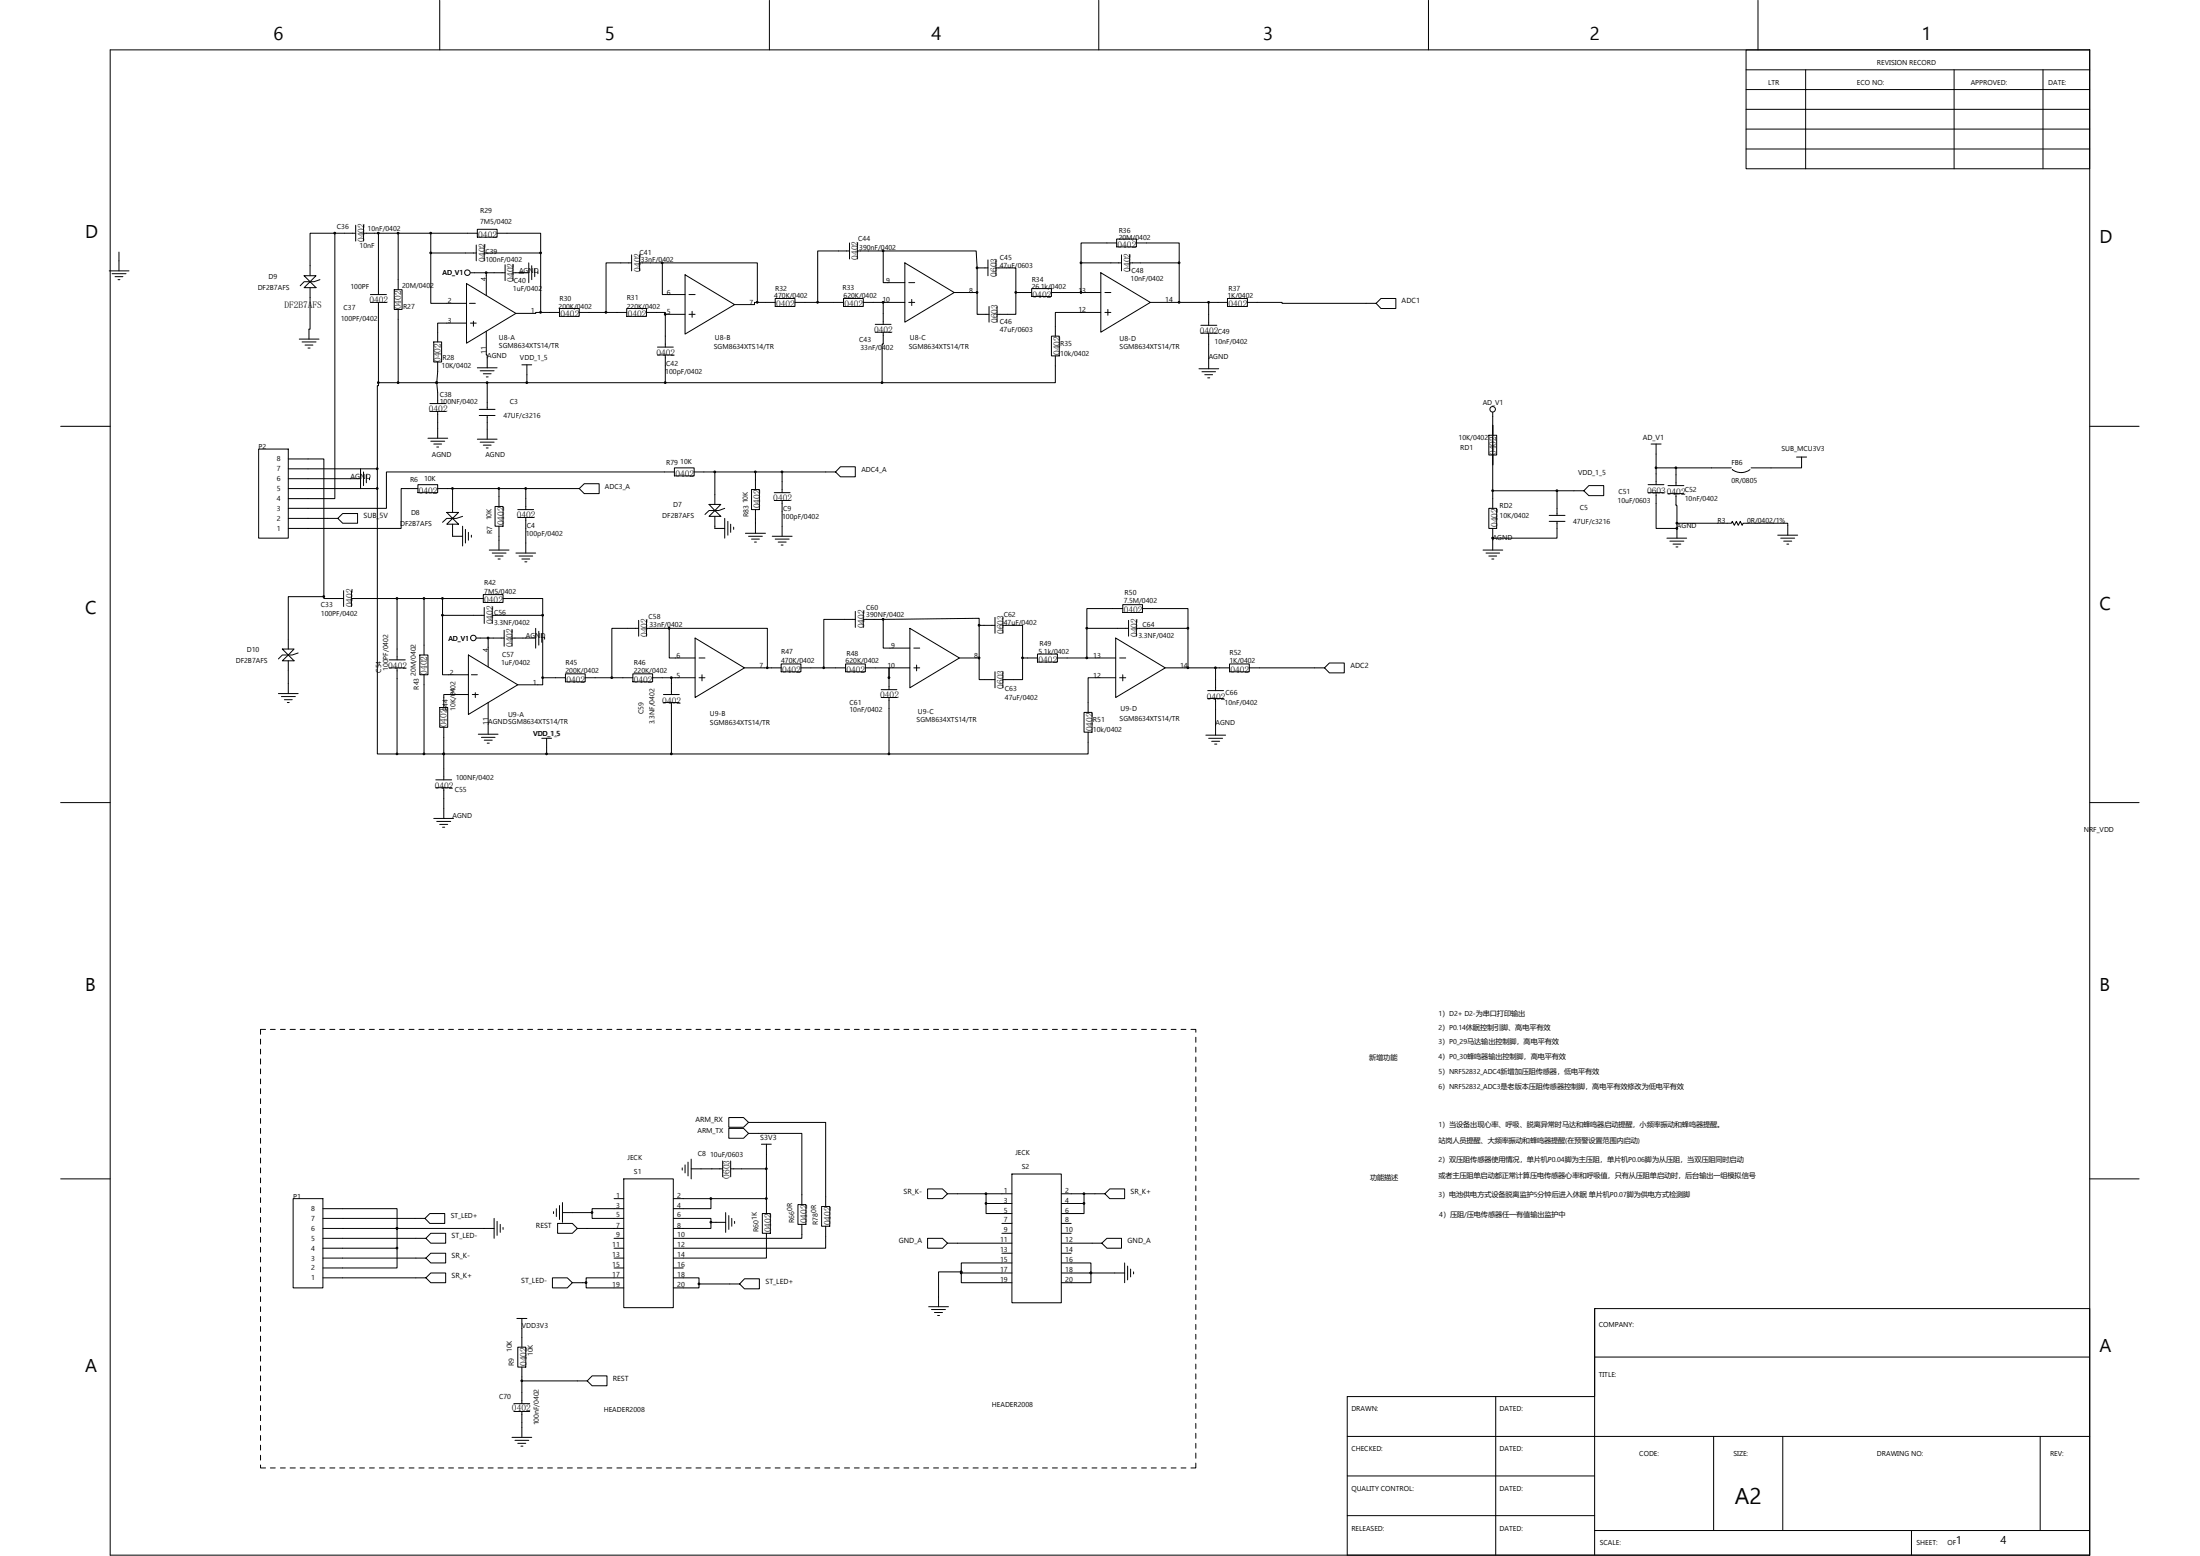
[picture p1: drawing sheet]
<svg xmlns="http://www.w3.org/2000/svg" width="297mm" height="210mm" viewBox="0 0 297 210" stroke-linecap="round" stroke-linejoin="round" font-family="sans-serif">
<g fill="none" stroke="#000" stroke-width=".14">
<path d="M14.9 6.7h267.2v203.2h-267.2zM59.4 0v6.7M103.9 0v6.7M148.4 0v6.7M192.9 0v6.7M235.8 14.8h46.3M235.8 9.4h46.3M235.8 12.1h46.3M235.8 17.4h46.3M235.8 6.7h46.3v16.1h-46.3zM237.4 0v6.7M243.8 9.4v13.4"/>
<path d="M263.8 9.4v13.4M275.8 9.4v13.4M14.8 36.6h2.6M15.1 36.9h1.9M15.5 37.3h1.1M15.9 37.7h.3M16.1 34v2.6M41.1 38.8l.8-.8 .8 .8zM41.1 37.2h1.6l-.8 .8zM41.9 38.8v5.6h-.2v1.4M41.9 37.2v-5.7h3.3v35.8h-6.3M43.2 37.7l-.8 .3h-1.3l-.6 .6"/>
<path d="M48 30.4v2.1M48 31.5h-2.8M49.1 30.4v2.1M50 39.8h2.2M51.1 31.5v8.3M53.2 39.1h1.1v2.7h-1.1zM53.8 31.5h-4.7M58.2 31.5h6.2M58.2 31.5v2.6M58.2 31.5h-4.4v7.6M58.2 34.1v6.8h4.8M58.2 34.1h6.1"/>
<path d="M63 38.3l6.7 4-6.7 4zM63.5 36.8h4.7M64.3 33.1v2.1M64.4 30.9h2.7v1.1h-2.7zM65.4 33.1v2.1M65.7 36.8v3.1M67.1 31.5h5.9v2.6h-7.6M68.2 35.7v2.2M69.3 35.7v2.2M71.4 36.8h-2.1M71.4 35.5v2.6M71.8 35.9v1.8"/>
<path d="M72.2 36.3v1M72.6 36.7v.2M73 34.1v8.1h-.7v.1h-2.6M85.3 35.5h-3.5v6.7h-3.6M85.3 34.4v2.2M86.4 35.5h3M86.4 34.4v2.2M89.4 35.5h12.9v5.3h2.4M89.4 35.5v4.3h3.1M92.5 37.1l6.7 4-6.7 4zM93 39.8h.8M114.7 33.9h-4.3v6.9h-3.1"/>
<path d="M114.7 32.8v2.1M115.8 33.9h16l.1 2.3M115.8 32.8v2.1M119.2 33.9v4.2h3M122.2 35.5l6.6 4-6.6 4zM122.7 38.1h.8M128.8 39.5h3.1M131.9 36.2h.1M131.9 39.5v2.9h1.6M131.9 36.2v3.3M133.4 36.2h-1.5M133.4 35.1v2.1"/>
<path d="M134.5 36.2h2.7v3.3h2.1M134.5 35.1v2.1M137.2 39.5v2.9h-2.6M139.3 38.9h2.7v1.1h-2.7zM146 39.5h2.6M146 35.5v4h-4M146 39.5h.1M148.6 36.8l6.7 4-6.7 4zM149.2 39.5h.8M150.8 32.8h-4.8v2.7h5.4M150.8 32.3h2.6v1h-2.6zM151.4 34.4v2.2"/>
<path d="M152.5 34.4v2.2M153.4 32.8h5.8v2.7h-6.7M159.2 35.5v5.3h4M235.8 20.1h46.3M8.2 57.5h6.7M40.4 45.8h2.7M40.8 46.1h1.9M41.2 46.6h1M41.6 47h.3M50 40.8h2.2M51.1 51.6v.4h-.2v11.3h-12M51.1 40.8v10.8h2.7"/>
<path d="M53.8 41.8v9.8h5.2M57.8 59.1h2.6M58 55.5h2.2M58 54.5h2.2M58.2 59.5h1.8M58.6 46.1h1v2.8h-1zM58.6 59.9h1M59 51.6h6.8v3.6M59 51.6l.1 2.9M59.1 48.9l-.1 2.7M59.1 55.5v3.6M63 43.6h-3.9v2.5"/>
<path d="M63.4 40.9h.8M63.5 43.6h.8M63.9 43.3v.7M64.4 59.3h2.7M64.4 49.6h2.7M64.7 55.2h2.1M64.7 56.1h2.1M64.8 59.7h1.9M64.8 50h1.9M65.3 50.4h1M65.7 44.7v3.2h.1v1.7M65.7 50.9h.2"/>
<path d="M65.8 51.6h24M65.8 56.1v3.2M70.5 49.2h1.3M71.1 49.2v2.4M75.5 41.6h2.7v1.1h-2.7zM75.5 42.2h-2.5M84.6 41.6h2.7v1.1h-2.7zM84.6 42.2h-2.8M87.3 42.2h2.5v4.6M88.8 47.9h2.1M88.8 46.8h2.1M89.8 42.4h2.7"/>
<path d="M89.8 47.9v3.7M89.8 42.4h.1M93 42.4h.8M93.4 42v.8M102.3 40.8h-.4v.3h-2.7M104.7 40.3h2.6v1.1h-2.6zM113.9 40.3h2.7v1.1h-2.7zM113.9 40.8h-3.5M116.6 40.8h2.6M118.2 44.8h2.1M118.2 43.8h2.1M119.2 44.8v1.6h-.1v5.2h-29.3"/>
<path d="M122.2 40.8h-3v3M122.7 40.8h.8M123.1 40.4v.8M133.5 41.4v2.1M134.6 41.4v2.1M142 45.4h1v2.6h-1zM142.5 48v3.6h-23.4M148.6 42.2h-6.1v3.2M149.2 42.2h.8M149.6 41.8v.7M155.3 40.8h3.9M161.9 49.8h2.6"/>
<path d="M162.1 45h2.2M162.1 43.9h2.2M162.3 50.2h1.8M162.7 50.6h1M163.1 51h.2M163.2 45v4.8M163.2 40.8v3.1M165.7 40.3h2.7v1.1h-2.7zM165.7 40.8h-2.5M168.4 40.8h4.7v.1h12.7l.7 .7h2v-1.3h-2l-.7 .6M201 58.7h1.1v2.7h-1.1zM201.5 57.4v8.8h8.7"/>
<path d="M201.5 55.6v7.1M222.9 59.9h1.4M223.6 59.9v5.5M282.1 57.5h6.7M34.9 60.6h4v12h-4zM38.9 65.9h12v35.8h2.7M38.9 61.9h4.8v18.6M45.6 70l.7-.7h2v1.3h-2l-.7-.6h-6.7M46.4 79.7v2.2M47.5 79.7v2.2M48.7 63.3v2.6M48.7 64.6h-9.8"/>
<path d="M49.1 63.7v1.8M49.5 64.1v1.1M49.9 64.5v.2M50.9 63.3v2.6M56.4 65.9h-2.2v5.4h-15.3M56.4 65.4h2.7v1.1h-2.7zM59 60.3h.2M59.1 65.9h2v3.3M60.3 69.2h1.6l-.8 .8zM60.3 70.7l.8-.7 .8 .7zM61.1 70.7v1.7h1.4M62.5 71v2.7"/>
<path d="M62.5 69.7l-.9 .3h-1.3l-.5 .5M62.8 71.4v1.9M63.2 71.8v1.1M63.6 72.2v.3M65.3 60.1h1M65.7 60.5h.2M66.1 74.2h2.6M66.5 74.6h1.8M66.8 68.3h1.1v2.7h-1.1zM66.8 75h1.1M67.2 75.4h.3M67.4 65.9v2.4"/>
<path d="M67.4 71v3.2M69.7 74.6h2.6M69.9 69.8h2.1M69.9 68.8h2.1M70.1 75h1.8M70.5 75.4h1M70.9 75.8h.2M71 65.9v2.9M71 69.8v4.8M78.2 65.9l.7-.6h2v1.3h-2l-.7-.7h-17.1M91.1 63.1h2.6v1.1h-2.6zM91.1 63.7h-38.9v4.9h-13.3"/>
<path d="M93.7 63.7h2.8v4.4M95.7 69.7l.8-.8 .8 .8zM95.7 68.1h1.6l-.8 .8zM96.5 63.7h16.3l.7 .6h2v-1.3h-2l-.7 .7M96.5 69.7v1.6h1.4M97.9 70v2.6M97.9 68.6l-.9 .3h-1.3l-.5 .5M98.3 70.4v1.8M98.7 70.7v1.1M99.1 71.1v.3M100.6 72h2.8M101.1 72.4h1.8"/>
<path d="M101.5 72.7h1M101.5 66.1h1v2.7h-1zM101.9 73.2h.2M102 63.7v2.4M102 68.8v3.2M104.3 72.4h2.7M104.5 67.5h2.2M104.5 66.5h2.2M104.7 72.7h1.8M105.1 73.2h1M105.5 73.6h.2M105.6 63.7v2.8"/>
<path d="M105.6 67.5v4.9M200.2 74.2h2.7M200.6 74.6h1.9M201 68.6h1.1v2.7h-1.1zM201 75h1.1M201.4 75.4h.3M201.5 71.3v1.3M201.5 66.2v2.4M201.5 72.6h.1M209.2 69.6h2.1M209.2 70.4h2.1M210.2 70.4v2.2h-8.7v1.6"/>
<path d="M210.2 66.2v3.4M213.8 66.2l.7-.7h2v1.4h-2l-.7-.7h-3.6M222.5 66.5h2.2M222.5 65.4h2.2M223.6 66.5v4.8h2.8M225.1 72.6h2.6M225.2 66.6h2.1M225.2 65.5h2.1M225.5 73h1.8M225.9 73.4h1M226.3 66.6v1.6h.1v2.4M226.3 63.1v2.4"/>
<path d="M226.3 73.8h.2M226.4 71.3v-.7h7.4l.1-.2 .3 .5 .2-.5 .3 .5 .3-.5 .2 .5 .1-.3h6.1v1.6M226.4 71.3h.1M226.4 71.3v1.3M233.8 63.1h-10.2M236.3 63.4a1.98 1.98 0 0 1-2.4 0M240 72.2h2.7M240.4 72.6h1.9M240.8 73h1.1M241.3 73.4h.2M242.6 61.7h1.3M243.2 61.7v1.4h-6.8"/>
<path d="M37.6 93.6h2.7M38 94h1.9M38.1 87.6h1.6l-.8 .8zM38.1 89.2l.8-.8 .8 .8zM38.4 94.4h1.1M38.8 94.8h.2M38.9 89.2v4.4M40.3 88.1l-.8 .3h-1.4l-.5 .5M46.4 80.8h-2.7v-.3h-4.8v7.1M47.5 80.8h6.1M52.6 90.1h2.1M52.6 89h2.1"/>
<path d="M53.6 90.1v11.6M56.7 88.4h1.1v2.7h-1.1zM57.3 80.8h-3.7v8.2M57.3 80.8v7.6M57.3 91.1v10.6M57.3 80.8h2.5v2.2M59.4 95.5h1v2.6h-1zM59.8 83v8.1h3.4M59.8 80.8h5.5M59.8 83h5.6M59.9 98.1v3.6h30.8M63.2 88.4l6.7 4-6.7 4z"/>
<path d="M63.2 93.7h-3.3v1.8M63.6 91.1h.8M63.8 93.7h.8M64.2 93.5v.6M64.3 86.1h1.6M64.6 99.1h2.6M65 99.5h1.8M65.3 80.2h2.6v1.1h-2.6zM65.4 82v2.1M65.4 99.9h1.1M65.9 94.8v4.3M66.5 82v2.1"/>
<path d="M67.9 80.8h5.4v2.2h-6.8M68.1 85v2.2M68.1 86.1h-2.2v3.9M69.1 85v2.2M72.3 84.8v2.7M72.3 86.1h-3.2M72.7 85.2v1.9M73.1 99.6h1.4M73.1 85.6v1.1M73.3 83v9.4h-3.4M73.3 91.5h3M73.5 86v.3"/>
<path d="M73.8 99.6v2.1M76.3 90.9h2.7v1.1h-2.7zM82.6 91.5h2.8M85.4 90.9h2.7v1.1h-2.7zM86.2 83.7v2.2M86.2 84.8h-3.6v6.7h-3.6M87.3 84.8h3.1v4h3.4M87.3 83.7v2.2M88.1 91.5h2.6M89.6 94.8h2.1M89.6 93.7h2.1M90.4 84.8h13.2v5.3h1.9"/>
<path d="M90.7 94.8v6.9M93.8 86.1l6.7 4-6.7 4zM93.8 91.5h-3.1v2.2M94.4 91.5h.8M94.4 88.8h.8M94.8 91.1v.8M100.5 90.1h3.1M105.5 89.6h2.6v1.1h-2.6zM114.2 89.6h2.6v1.1h-2.6zM114.2 90.1h-3M115.5 82.5v2.2M115.5 83.6h-4.3v6.5h-3.1"/>
<path d="M116.6 82.5v2.2M116.6 83.6h2.6v3.9h3.6M116.8 90.1h3.2v3M119 93.1h2.1M119 94.1h2.1M119.2 83.6l13-.2v5.4M120 94.1v7.6h-29.3M122.8 84.8l6.7 4-6.7 4zM122.8 90.1h-2.8v1.4M123.4 90.1h.8M123.4 87.5h.8M123.8 89.7v.8"/>
<path d="M129.5 88.8h2.7M132.2 88.8v2.9h2.1M132.2 88.8h.1M132.2 84.4h2.1M134.3 83.3v2.1M134.3 90.7v2.1M135.4 84.4h2.7v4.4h2M135.4 83.3v2.1M135.4 90.7v2.1M138.1 88.8v2.9h-2.7M140.1 88.3h2.7v1h-2.7zM146.4 96.1h1v2.7h-1z"/>
<path d="M146.7 84.8v4h-3.9M146.9 98.8v2.9h-26.9M150.6 86.1l6.7 4-6.7 4zM150.6 91.5h-3.7v4.6M150.6 88.8h-3.9M151.2 91.5h.8M151.2 88.8h.8M151.6 81.6h2.7v1.1h-2.7zM151.6 91.1v.8M151.6 82.1h-4.9v2.7h5.7M152.4 83.7v2.2M153.4 83.7v2.2"/>
<path d="M154.3 82.1h6.1v2.7h-7M160.4 84.8v5.3h-3.1M160.4 90.1h3.7v3.1M162.8 99.2h2.7M163.1 94.3h2.1M163.1 93.2h2.1M163.2 99.6h1.9M164.1 94.3v4.9M166 89.6h2.7v1.1h-2.7zM166 90.1h-1.9M178.8 90.1l.7-.6h2v1.3h-2l-.7-.7h-10.1M8.2 108.3h6.7"/>
<path d="M53.6 101.7h3.7M57.3 101.7h2.6v3.5M58.6 110.4h2.6M58.8 106.3h2.2M58.8 105.2h2.2M59 110.8h1.9M59.4 111.3h1M59.8 111.6h.2M59.9 106.3v4.1M65.8 100.3h.3M163.6 100h1.1M164 100.4h.3"/>
<path d="M282.1 108.3h6.7M35.9 138.9h-.7v.7M36.5 138.9h.7M37.9 138.9h.6M39.2 138.9h.7M40.5 138.9h.7M41.9 138.9h.6M43.2 138.9h.7M44.5 138.9h.7M45.9 138.9h.6M47.2 138.9h.7M48.6 138.9h.6"/>
<path d="M49.9 138.9h.6M51.2 138.9h.7M52.6 138.9h.6M53.9 138.9h.6M55.2 138.9h.7M56.6 138.9h.7M57.9 138.9h.7M59.2 138.9h.7M60.6 138.9h.6M61.9 138.9h.7M63.2 138.9h.7M64.6 138.9h.7"/>
<path d="M65.9 138.9h.7M67.2 138.9h.7M68.6 138.9h.7M69.9 138.9h.7M71.3 138.9h.6M72.6 138.9h.7M73.9 138.9h.7M75.3 138.9h.6M76.6 138.9h.7M78 138.9h.6M79.3 138.9h.6M80.6 138.9h.7"/>
<path d="M82 138.9h.6M83.3 138.9h.7M84.6 138.9h.7M86 138.9h.6M87.3 138.9h.7M88.6 138.9h.7M90 138.9h.7M91.3 138.9h.7M92.6 138.9h.7M94 138.9h.7M95.3 138.9h.7M96.7 138.9h.6"/>
<path d="M98 138.9h.7M99.3 138.9h.7M100.6 138.9h.7M102 138.9h.7M103.4 138.9h.6M104.7 138.9h.6M106 138.9h.7M107.3 138.9h.7M108.7 138.9h.6M110 138.9h.7M111.4 138.9h.6M112.7 138.9h.6"/>
<path d="M114 138.9h.7M115.4 138.9h.6M116.7 138.9h.7M118 138.9h.7M119.4 138.9h.6M120.7 138.9h.7M122 138.9h.7M123.4 138.9h.7M124.7 138.9h.7M126 138.9h.7M127.4 138.9h.7M128.7 138.9h.7"/>
<path d="M130.1 138.9h.6M131.4 138.9h.7M132.7 138.9h.7M134.1 138.9h.6M135.4 138.9h.7M136.8 138.9h.6M138.1 138.9h.6M139.4 138.9h.7M140.8 138.9h.6M142.1 138.9h.7M143.4 138.9h.7M144.8 138.9h.6"/>
<path d="M146.1 138.9h.6M147.4 138.9h.7M148.8 138.9h.7M150.1 138.9h.7M151.4 138.9h.7M152.8 138.9h.6M154.1 138.9h.7M155.4 138.9h.7M156.8 138.9h.7M158.1 138.9h.7M159.5 138.9h.6M160.8 138.9h.7v.4"/>
<path d="M161.5 140v.7M8.2 159.1h6.7M35.2 140.2v.7M35.2 141.6v.6M35.2 142.9v.7M35.2 144.3v.6M35.2 145.6v.7M35.2 146.9v.7M35.2 148.3v.6M35.2 149.6v.7M35.2 150.9v.7M35.2 152.3v.7"/>
<path d="M35.2 153.6v.7M35.2 154.9v.7M35.2 156.3v.7M35.2 157.6v.7M35.2 159v.6M84.2 159.1h6.7v17.4h-6.7zM92.1 157.6v.3M92.5 157.2v1.1M92.9 156.8v1.9M93.3 157.7h4.3M93.3 156.4v2.7M97.6 156.7v2.1"/>
<path d="M98.7 156.7v2.1M101.1 153l-.7-.7h-2v1.3h2l.7-.6h7.2v9.6M101.1 151.5l-.7-.7h-2v1.3h2l.7-.6h10.4v11.3M102.8 154.4h1.3M103.5 157.7v6.1M103.5 154.4v3.3h-4.8M136.6 158.4h6.7v17.4h-6.7zM161.5 141.3v.7M161.5 142.6v.7M161.5 144v.7M161.5 145.3v.7M161.5 146.7v.6"/>
<path d="M161.5 148v.7M161.5 149.3v.7M161.5 150.7v.6M161.5 152v.7M161.5 153.4v.6M161.5 154.7v.7M161.5 156v.7M161.5 157.4v.6M161.5 158.7v.6M282.1 159.1h6.7M35.2 160.3v.7M35.2 161.6v.7"/>
<path d="M35.2 163v.6M35.2 164.3v.7M35.2 165.7v.6M35.2 167v.6M35.2 168.3v.7M35.2 169.7v.6M35.2 171v.6M35.2 172.3v.7M35.2 173.7v.6M35.2 175v.6M35.2 176.3v.7M35.2 177.7v.7"/>
<path d="M35.2 179v.7M39.6 161.8h4v12h-4zM43.6 172.4h13.9l.7 .7h2v-1.3h-2l-.7 .6M43.6 169.8h13.9l.7 .6h2v-1.3h-2l-.7 .7M43.6 167.1h13.9l.7-.7h2v1.4h-2l-.7-.7M43.6 164.4h13.8l.6 .7h2v-1.3h-2l-.6 .6M43.6 163.1h10v2.7h-10M53.6 168.4v2.7h-10M66.7 164.4v2.7M66.7 165.8h-13.1v2.6h-10M67.1 164.8v1.9M67.5 165.2v1.1"/>
<path d="M67.9 165.7v.2M69.8 177.9h1.3M70.5 177.9v3.9M74.7 163.5v.3M75.1 163.1v1.1M75.5 162.7v1.9M75.9 163.6h4M75.9 162.3v2.7M77.3 173.1l-.7-.7h-2v1.4h2l.7-.7h1.8M78 165.8l-.7-.7h-2v1.3h2l.7-.6h6.2M82.9 161.8h1.3M82.9 167.1h1.3"/>
<path d="M82.9 168.4h1.3M82.9 169.8h1.3M82.9 171.1h1.3M84.2 163.1h-4.3v1.3h4.3M84.2 172.4h-5.1v1.4h5.1M90.9 164.4h5.1v1.4h-5.1M90.9 172.4h3.5v1.4h-3.5M90.9 161.8h12.6M90.9 171.1h1.3M96 161.8v1.3h-5.1M98 165h-2M98 163.6v2.7"/>
<path d="M98.4 164v1.9M98.8 164.4v1.1M99.2 164.8v.3M99.9 173.3l.6-.7h2v1.3h-2l-.6-.6h-5.5M102.9 163.8h1.1v2.6h-1.1zM103.5 166.4v3.4h-12.6M107.7 162.6h1.1v2.6h-1.1zM108.3 165.2v1.9h-17.4M110.9 162.8h1.1v2.7h-1.1zM111.5 165.5v2.9h-20.6M125.4 176.3h2.7M125.8 176.7h1.9"/>
<path d="M126.2 177.1h1.1M126.6 177.5h.2M127.9 167.8l-.6-.7h-2.1v1.3h2.1l.6-.6h8.7M127.9 161.1l-.6-.7h-2.1v1.4h2.1l.6-.7h8.7M129.8 171.6h-3.1v4.7M129.8 171.6v.2M133.1 161.1v1.3M135.3 165.1h1.3M135.3 166.4h1.3M135.3 169.1h1.3M136.6 170.4h-6.8v1.2M136.6 171.8h-6.8v1.3h6.8"/>
<path d="M136.6 162.4h-3.5v1.4h3.5M143.3 162.4h3.1v1.4h-3.1M143.3 170.4h4v1.4h4.5M143.3 171.8h4v1.3h-4M143.3 165.1h1.3M143.3 166.4h1.3M143.3 169.1h1.3M146.4 161.1v1.3M148.8 167.8l.7-.7h1.9v1.3h-1.9l-.7-.6h-5.5M149.2 161.1l.6-.7h2v1.4h-2l-.6-.7h-5.9M151.8 170.4v2.7M152.2 170.9v1.8"/>
<path d="M152.7 171.3v1M153.1 171.6v.3M161.5 160v.7M161.5 161.4v.6M161.5 162.7v.7M161.5 164v.7M161.5 165.4v.7M161.5 166.7v.7M161.5 168v.7M161.5 169.4v.6M161.5 170.7v.7M161.5 172v.7"/>
<path d="M161.5 173.4v.7M161.5 174.7v.7M161.5 176.1v.6M161.5 177.4v.7M161.5 178.7v.7M215.3 176.6v33.3M282.1 176.6h-66.8v11.9h-33.4v21.4M35.2 197.7v.4h.7M35.2 180.3v.7M35.2 181.7v.6M35.2 183v.7M35.2 184.3v.7"/>
<path d="M35.2 185.7v.7M35.2 187v.7M35.2 188.3v.7M35.2 189.7v.7M35.2 191v.7M35.2 192.4v.6M35.2 193.7v.7M35.2 195v.7M35.2 196.4v.6M36.5 198.1h.7M37.9 198.1h.6M39.2 198.1h.7"/>
<path d="M40.5 198.1h.7M41.9 198.1h.6M43.2 198.1h.7M44.5 198.1h.7M45.9 198.1h.6M47.2 198.1h.7M48.6 198.1h.6M49.9 198.1h.6M51.2 198.1h.7M52.6 198.1h.6M53.9 198.1h.6M55.2 198.1h.7"/>
<path d="M56.6 198.1h.7M57.9 198.1h.7M59.2 198.1h.7M60.6 198.1h.6M61.9 198.1h.7M63.2 198.1h.7M64.6 198.1h.7M65.9 198.1h.7M67.2 198.1h.7M68.6 198.1h.7M69.1 194h2.7M69.4 190.5h2.1"/>
<path d="M69.4 189.4h2.1M69.5 194.4h1.9M69.9 194.8h1.1M69.9 198.1h.7M69.9 181.8h1.1v2.7h-1.1zM70.3 195.2h.3M70.5 186.4h8.8l.6 .6h2.1v-1.3h-2.1l-.6 .7M70.5 184.5v4.9M70.5 190.5v3.5M71.3 198.1h.6M72.6 198.1h.7M73.9 198.1h.7"/>
<path d="M75.3 198.1h.6M76.6 198.1h.7M78 198.1h.6M79.3 198.1h.6M80.6 198.1h.7M82 198.1h.6M83.3 198.1h.7M84.6 198.1h.7M86 198.1h.6M87.3 198.1h.7M88.6 198.1h.7M90 198.1h.7"/>
<path d="M91.3 198.1h.7M92.6 198.1h.7M94 198.1h.7M95.3 198.1h.7M96.7 198.1h.6M98 198.1h.7M99.3 198.1h.7M100.6 198.1h.7M102 198.1h.7M103.4 198.1h.6M104.7 198.1h.6M106 198.1h.7"/>
<path d="M107.3 198.1h.7M108.7 198.1h.6M110 198.1h.7M111.4 198.1h.6M112.7 198.1h.6M114 198.1h.7M115.4 198.1h.6M116.7 198.1h.7M118 198.1h.7M119.4 198.1h.6M120.7 198.1h.7M122 198.1h.7"/>
<path d="M123.4 198.1h.7M124.7 198.1h.7M126 198.1h.7M127.4 198.1h.7M128.7 198.1h.7M130.1 198.1h.6M131.4 198.1h.7M132.7 198.1h.7M134.1 198.1h.6M135.4 198.1h.7M136.8 198.1h.6M138.1 198.1h.6"/>
<path d="M139.4 198.1h.7M140.8 198.1h.6M142.1 198.1h.7M143.4 198.1h.7M144.8 198.1h.6M146.1 198.1h.6M147.4 198.1h.7M148.8 198.1h.7M150.1 198.1h.7M151.4 198.1h.7M152.8 198.1h.6M154.1 198.1h.7"/>
<path d="M155.4 198.1h.7M156.8 198.1h.7M158.1 198.1h.7M159.5 198.1h.6M161.5 180.1v.6M161.5 181.4v.7M161.5 182.7v.7M161.5 184.1v.6M161.5 185.4v.7M161.5 186.8v.6M161.5 188.1v.7M161.5 189.4v.7"/>
<path d="M161.5 190.8v.6M161.5 192.1v.7M161.5 193.4v.7M161.5 194.8v.6M161.5 196.1v.7M161.5 197.4v.7h-.7M181.9 193.8h100.2M181.9 199.2h33.4M201.9 188.5v21.4M215.3 183.1h66.8M231.4 193.8v12.7M240.7 193.8v12.7"/>
<path d="M275.5 193.8v12.7M181.9 204.5h33.4M215.3 206.5h66.8M258.1 206.5v3.4"/>
<circle cx="63.1" cy="36.8" r=".38"/>
<circle cx="201.5" cy="55.2" r=".38"/>
<circle cx="63.9" cy="86.1" r=".38"/>
</g>
<g fill="#000" stroke="#000" stroke-width=".14">
<path d="M45.1 31.4h.2v.1h-.2z" fill-rule="evenodd"/>
<path d="M51 31.4h.2v.1h-.2z" fill-rule="evenodd"/>
<path d="M53.7 31.4h.1v.1h-.1z" fill-rule="evenodd"/>
<path d="M58.1 34h.1v.2h-.1z" fill-rule="evenodd"/>
<path d="M58.1 31.4h.1v.1h-.1z" fill-rule="evenodd"/>
<path d="M65.6 36.7h.1v.2h-.1z" fill-rule="evenodd"/>
<path d="M72.9 34h.2v.2h-.2z" fill-rule="evenodd"/>
<path d="M89.3 35.4h.2v.1h-.2z" fill-rule="evenodd"/>
<path d="M119.2 33.8h.1v.1h-.1z" fill-rule="evenodd"/>
<path d="M131.8 39.4h.2v.1h-.2z" fill-rule="evenodd"/>
<path d="M131.8 36.1h.2v.1h-.2z" fill-rule="evenodd"/>
<path d="M137.1 39.4h.1v.1h-.1z" fill-rule="evenodd"/>
<path d="M145.9 35.4h.1v.1h-.1z" fill-rule="evenodd"/>
<path d="M145.9 39.4h.1v.1h-.1z" fill-rule="evenodd"/>
<path d="M159.1 35.4h.2v.1h-.2z" fill-rule="evenodd"/>
<path d="M51 51.5h.2v.2h-.2z" fill-rule="evenodd"/>
<path d="M53.7 51.5h.1v.2h-.1z" fill-rule="evenodd"/>
<path d="M58.9 51.5h.1v.2h-.1z" fill-rule="evenodd"/>
<path d="M58.9 51.5h.1v.2h-.1z" fill-rule="evenodd"/>
<path d="M65.7 51.5h.1v.2h-.1z" fill-rule="evenodd"/>
<path d="M71 51.5h.2v.2h-.2z" fill-rule="evenodd"/>
<path d="M72.9 42.1h.2v.1h-.2z" fill-rule="evenodd"/>
<path d="M81.7 42.1h.2v.1h-.2z" fill-rule="evenodd"/>
<path d="M89.7 51.5h.2v.2h-.2z" fill-rule="evenodd"/>
<path d="M89.7 42.3h.2v.2h-.2z" fill-rule="evenodd"/>
<path d="M102.2 40.7h.1v.2h-.1z" fill-rule="evenodd"/>
<path d="M110.3 40.7h.2v.2h-.2z" fill-rule="evenodd"/>
<path d="M119 51.5h.2v.2h-.2z" fill-rule="evenodd"/>
<path d="M119.2 40.7h.1v.2h-.1z" fill-rule="evenodd"/>
<path d="M159.1 40.7h.2v.2h-.2z" fill-rule="evenodd"/>
<path d="M163.1 40.7h.2v.2h-.2z" fill-rule="evenodd"/>
<path d="M50.8 63.2h.2v.1h-.2z" fill-rule="evenodd"/>
<path d="M50.8 65.8h.2v.2h-.2z" fill-rule="evenodd"/>
<path d="M61 65.8h.2v.2h-.2z" fill-rule="evenodd"/>
<path d="M67.3 65.8h.1v.2h-.1z" fill-rule="evenodd"/>
<path d="M70.9 65.8h.2v.2h-.2z" fill-rule="evenodd"/>
<path d="M96.4 63.6h.2v.2h-.2z" fill-rule="evenodd"/>
<path d="M101.9 63.6h.2v.2h-.2z" fill-rule="evenodd"/>
<path d="M105.5 63.6h.2v.2h-.2z" fill-rule="evenodd"/>
<path d="M201.4 66.1h.2v.2h-.2z" fill-rule="evenodd"/>
<path d="M201.4 72.5h.2v.2h-.2z" fill-rule="evenodd"/>
<path d="M210.1 66.1h.2v.2h-.2z" fill-rule="evenodd"/>
<path d="M223.5 63h.2v.2h-.2z" fill-rule="evenodd"/>
<path d="M226.2 63h.2v.2h-.2z" fill-rule="evenodd"/>
<path d="M226.3 71.2h.2v.2h-.2z" fill-rule="evenodd"/>
<path d="M226.3 70.5h.2v.2h-.2z" fill-rule="evenodd"/>
<path d="M43.6 80.4h.2v.2h-.2z" fill-rule="evenodd"/>
<path d="M53.5 80.7h.2v.1h-.2z" fill-rule="evenodd"/>
<path d="M57.2 80.7h.1v.1h-.1z" fill-rule="evenodd"/>
<path d="M59.7 82.9h.1v.2h-.1z" fill-rule="evenodd"/>
<path d="M59.7 80.7h.1v.1h-.1z" fill-rule="evenodd"/>
<path d="M65.8 86h.2v.2h-.2z" fill-rule="evenodd"/>
<path d="M73.2 82.9h.1v.2h-.1z" fill-rule="evenodd"/>
<path d="M73.2 91.4h.1v.1h-.1z" fill-rule="evenodd"/>
<path d="M82.5 91.4h.2v.1h-.2z" fill-rule="evenodd"/>
<path d="M90.3 84.7h.1v.2h-.1z" fill-rule="evenodd"/>
<path d="M90.6 91.4h.1v.1h-.1z" fill-rule="evenodd"/>
<path d="M103.5 90h.2v.2h-.2z" fill-rule="evenodd"/>
<path d="M111.1 90h.2v.2h-.2z" fill-rule="evenodd"/>
<path d="M119.2 83.5h.1v.2h-.1z" fill-rule="evenodd"/>
<path d="M119.9 91.4h.2v.1h-.2z" fill-rule="evenodd"/>
<path d="M132.1 84.3h.2v.2h-.2z" fill-rule="evenodd"/>
<path d="M132.1 88.7h.2v.2h-.2z" fill-rule="evenodd"/>
<path d="M138 88.7h.1v.2h-.1z" fill-rule="evenodd"/>
<path d="M146.6 84.7h.2v.2h-.2z" fill-rule="evenodd"/>
<path d="M146.6 88.7h.2v.2h-.2z" fill-rule="evenodd"/>
<path d="M160.3 84.7h.2v.2h-.2z" fill-rule="evenodd"/>
<path d="M160.3 90h.2v.2h-.2z" fill-rule="evenodd"/>
<path d="M164 90h.2v.2h-.2z" fill-rule="evenodd"/>
<path d="M53.5 101.7h.2v.1h-.2z" fill-rule="evenodd"/>
<path d="M57.2 101.7h.1v.1h-.1z" fill-rule="evenodd"/>
<path d="M59.8 101.7h.2v.1h-.2z" fill-rule="evenodd"/>
<path d="M59.8 101.7h.2v.1h-.2z" fill-rule="evenodd"/>
<path d="M73.7 101.7h.2v.1h-.2z" fill-rule="evenodd"/>
<path d="M90.6 101.7h.1v.1h-.1z" fill-rule="evenodd"/>
<path d="M119.9 101.7h.2v.1h-.2z" fill-rule="evenodd"/>
<path d="M103.4 157.6h.1v.2h-.1z" fill-rule="evenodd"/>
<path d="M53.5 168.3h.2v.2h-.2z" fill-rule="evenodd"/>
<path d="M53.5 165.7h.2v.1h-.2z" fill-rule="evenodd"/>
<path d="M53.5 165.7h.2v.1h-.2z" fill-rule="evenodd"/>
<path d="M79 173h.2v.2h-.2z" fill-rule="evenodd"/>
<path d="M79.8 163.5h.2v.2h-.2z" fill-rule="evenodd"/>
<path d="M94.3 173.2h.1v.1h-.1z" fill-rule="evenodd"/>
<path d="M95.9 164.9h.2v.1h-.2z" fill-rule="evenodd"/>
<path d="M95.9 161.7h.2v.1h-.2z" fill-rule="evenodd"/>
<path d="M103.4 161.7h.1v.1h-.1z" fill-rule="evenodd"/>
<path d="M129.7 171.7h.2v.2h-.2z" fill-rule="evenodd"/>
<path d="M129.7 171.5h.2v.2h-.2z" fill-rule="evenodd"/>
<path d="M133 162.3h.2v.2h-.2z" fill-rule="evenodd"/>
<path d="M133 161h.2v.2h-.2z" fill-rule="evenodd"/>
<path d="M146.3 162.3h.1v.2h-.1z" fill-rule="evenodd"/>
<path d="M146.3 161h.1v.2h-.1z" fill-rule="evenodd"/>
<path d="M147.2 171.7h.2v.2h-.2z" fill-rule="evenodd"/>
<path d="M147.2 171.7h.2v.2h-.2z" fill-rule="evenodd"/>
<path d="M70.4 186.3h.1v.1h-.1z" fill-rule="evenodd"/>
</g>
<text font-size="3.1" x="234.2" y="203">A2</text>
<g font-size="2.5">
<text x="36.9" y="5.4">6</text>
<text x="81.7" y="5.4">5</text>
<text x="125.8" y="5.4">4</text>
<text x="170.6" y="5.4">3</text>
<text x="214.6" y="5.4">2</text>
<text x="259.4" y="5.4">1</text>
<text x="11.5" y="32.1">D</text>
<text x="283.5" y="32.8">D</text>
<text x="11.5" y="82.9">C</text>
<text x="283.5" y="82.3">C</text>
<text x="11.5" y="133.7">B</text>
<text x="283.5" y="133.7">B</text>
<text x="11.5" y="185.1">A</text>
<text x="283.5" y="182.5">A</text>
</g>
<g font-size="1.5">
<text x="264.1" y="208.4">1</text>
<text x="270.1" y="208.4">4</text>
</g>
<g font-size="1.3">
<text x="49.2" y="32.7" transform="rotate(-90 49.2 32.7)">0402</text>
<text x="64.6" y="32.1">0402</text>
<text x="65.5" y="35.3" transform="rotate(-90 65.5 35.3)">0402</text>
<text x="115.9" y="35.1" transform="rotate(-90 115.9 35.1)">0402</text>
<text x="150.9" y="33.5">0402</text>
<text x="38.4" y="41.5">DF2B7AFS</text>
<text x="49.9" y="40.9">0402</text>
<text x="54.2" y="41.8" transform="rotate(-90 54.2 41.8)">0402</text>
<text x="69.4" y="38" transform="rotate(-90 69.4 38)">0402</text>
<text x="86.5" y="36.7" transform="rotate(-90 86.5 36.7)">0402</text>
<text x="104.8" y="41.5">0402</text>
<text x="114" y="41.5">0402</text>
<text x="134.6" y="37.3" transform="rotate(-90 134.6 37.3)">0603</text>
<text x="139.4" y="40.2">0402</text>
<text x="152.7" y="36.7" transform="rotate(-90 152.7 36.7)">0402</text>
<text x="165.9" y="41.5">0402</text>
<text x="75.7" y="42.8">0402</text>
<text x="84.7" y="42.8">0402</text>
<text x="118" y="45">0402</text>
<text x="134.7" y="43.6" transform="rotate(-90 134.7 43.6)">0603</text>
<text x="143.1" y="47.9" transform="rotate(-90 143.1 47.9)">0402</text>
<text x="162" y="45.1">0402</text>
<text x="59.5" y="48.9" transform="rotate(-90 59.5 48.9)">0402</text>
<text x="88.6" y="48">0402</text>
<text x="57.9" y="55.6">0402</text>
<text x="91.2" y="64.3">0402</text>
<text x="202" y="61.4" transform="rotate(-90 202 61.4)">0402</text>
<text x="56.6" y="66.6">0402</text>
<text x="68.1" y="70.9" transform="rotate(-90 68.1 70.9)">0402</text>
<text x="69.8" y="70">0402</text>
<text x="102.7" y="68.6" transform="rotate(-90 102.7 68.6)">0402</text>
<text x="104.4" y="67.7">0402</text>
<text x="202.2" y="71.1" transform="rotate(-90 202.2 71.1)">0402</text>
<text x="222.4" y="66.6">06030402</text>
<text x="47.6" y="82" transform="rotate(-90 47.6 82)">0402</text>
<text x="65.4" y="81.4">0402</text>
<text x="151.7" y="82.8">0402</text>
<text x="66.6" y="84.3" transform="rotate(-90 66.6 84.3)">0402</text>
<text x="69.3" y="87.3" transform="rotate(-90 69.3 87.3)">0402</text>
<text x="87.4" y="86" transform="rotate(-90 87.4 86)">0402</text>
<text x="116.7" y="84.8" transform="rotate(-90 116.7 84.8)">0402</text>
<text x="135.5" y="85.6" transform="rotate(-90 135.5 85.6)">0603</text>
<text x="140.2" y="89.5">0402</text>
<text x="153.6" y="86" transform="rotate(-90 153.6 86)">0402</text>
<text x="52.4" y="90.3">0402</text>
<text x="57.7" y="91.1" transform="rotate(-90 57.7 91.1)">0402</text>
<text x="76.5" y="92.1">0402</text>
<text x="85.6" y="92.1">0402</text>
<text x="89.4" y="95">0402</text>
<text x="105.6" y="90.8">0402</text>
<text x="114.3" y="90.8">0402</text>
<text x="118.8" y="94.3">0402</text>
<text x="135.5" y="92.9" transform="rotate(-90 135.5 92.9)">0603</text>
<text x="162.9" y="94.4">0402</text>
<text x="166.1" y="90.8">0402</text>
<text x="60.3" y="98.1" transform="rotate(-90 60.3 98.1)">0402</text>
<text x="147.6" y="98.7" transform="rotate(-90 147.6 98.7)">0402</text>
<text x="58.7" y="106.4">0402</text>
<text x="98.5" y="159.1" transform="rotate(-90 98.5 159.1)">0603</text>
<text x="104.1" y="166.3" transform="rotate(-90 104.1 166.3)">0402</text>
<text x="109" y="165.1" transform="rotate(-90 109 165.1)">0402</text>
<text x="112.2" y="165.4" transform="rotate(-90 112.2 165.4)">0402</text>
<text x="71.1" y="184.3" transform="rotate(-90 71.1 184.3)">0402</text>
<text x="69.1" y="190.4">0402</text>
</g>
<g font-size="1">
<text x="238.7" y="11.4">LTR</text>
<text x="250.7" y="11.4">ECO NO:</text>
<text x="253.4" y="8.7">REVISION RECORD</text>
<text x="266.1" y="11.4">APPROVED:</text>
<text x="276.5" y="11.4">DATE:</text>
<text x="64.8" y="28.8">R29</text>
<text x="45.5" y="30.9">C36</text>
<text x="48.6" y="33.5">10nF</text>
<text x="49.6" y="31.2">10nF/0402</text>
<text x="64.8" y="30.2">7M5/0402</text>
<text x="65.5" y="34.3">C39</text>
<text x="65.5" y="35.3">100nF/0402</text>
<text x="86.4" y="34.4">C41</text>
<text x="86.5" y="35.3">33nF/0402</text>
<text x="115.9" y="32.5">C44</text>
<text x="116" y="33.7">390nF/0402</text>
<text x="135" y="35.1">C45</text>
<text x="151" y="31.5">R36</text>
<text x="151" y="32.4">20M/0402</text>
<text x="34.8" y="39.1">DF2B7AFS</text>
<text x="36.3" y="37.6">D9</text>
<text x="46.4" y="41.9">C37</text>
<text x="47.3" y="38.9">100PF</text>
<text x="54.3" y="38.8">20M/0402</text>
<text x="54.4" y="41.6">R27</text>
<text x="59.8" y="37.1">AD_V1</text>
<text x="60.5" y="40.9">2</text>
<text x="65.7" y="37.9" transform="rotate(-90 65.7 37.9)">4</text>
<text x="69.3" y="39.2">1uF/0402</text>
<text x="69.4" y="38.1">C40</text>
<text x="70.1" y="36.8">AGND</text>
<text x="75.4" y="41.8">200K/0402</text>
<text x="75.5" y="40.7">R30</text>
<text x="84.6" y="40.5">R31</text>
<text x="84.6" y="41.6">220K/0402</text>
<text x="90" y="39.8">6</text>
<text x="101.2" y="41.1">7</text>
<text x="104.5" y="40.3">470K/0402</text>
<text x="104.7" y="39.2">R32</text>
<text x="113.8" y="39.1">R33</text>
<text x="113.9" y="40.3">620K/0402</text>
<text x="119.1" y="40.8">10</text>
<text x="119.7" y="38.1">9</text>
<text x="130.8" y="39.5">8</text>
<text x="135" y="36.2">47uF/0603</text>
<text x="139.3" y="38">R34</text>
<text x="139.3" y="38.9">26.1k/0402</text>
<text x="145.6" y="39.5">13</text>
<text x="152.7" y="37.9">10nF/0402</text>
<text x="152.8" y="36.8">C48</text>
<text x="157.3" y="40.8">14</text>
<text x="165.7" y="40.3">1K/0402</text>
<text x="165.9" y="39.2">R37</text>
<text x="189.2" y="40.9">ADC1</text>
<text x="46" y="43.3">100PF/0402</text>
<text x="60.5" y="43.6">3</text>
<text x="65.7" y="47.7" transform="rotate(-90 65.7 47.7)">11</text>
<text x="67.4" y="45.9">U8-A</text>
<text x="67.4" y="47">SGM8634XTS14/TR</text>
<text x="71.7" y="42.3">1</text>
<text x="90" y="42.4">5</text>
<text x="96.4" y="47.1">SGM8634XTS14/TR</text>
<text x="96.5" y="45.9">U8-B</text>
<text x="116" y="46.1">C43</text>
<text x="116.2" y="47.2">33nF/0402</text>
<text x="122.7" y="47.1">SGM8634XTS14/TR</text>
<text x="122.8" y="45.9">U8-C</text>
<text x="135" y="43.8">C46</text>
<text x="135" y="44.8">47uF/0603</text>
<text x="143.1" y="46.7">R35</text>
<text x="145.6" y="42.2">12</text>
<text x="151.2" y="46">U8-D</text>
<text x="151.2" y="47.1">SGM8634XTS14/TR</text>
<text x="164" y="46.4">10nF/0402</text>
<text x="164.4" y="45.1">C49</text>
<text x="59.4" y="53.5">C38</text>
<text x="59.6" y="49.6">10K/0402</text>
<text x="59.8" y="48.6">R28</text>
<text x="65.8" y="48.3">AGND</text>
<text x="70.2" y="48.6">VDD_1_5</text>
<text x="89.8" y="50.4">100pF/0402</text>
<text x="90" y="49.4">C42</text>
<text x="143.1" y="48">10k/0402</text>
<text x="163.2" y="48.4">AGND</text>
<text x="59.4" y="54.5">100NF/0402</text>
<text x="68" y="56.5">47UF/c3216</text>
<text x="68.8" y="54.5">C3</text>
<text x="196.9" y="59.4">10K/0402</text>
<text x="200.2" y="54.6">AD_V1</text>
<text x="221.8" y="59.4">AD_V1</text>
<text x="34.9" y="60.6">P2</text>
<text x="37.4" y="64.9">6</text>
<text x="37.4" y="63.6">7</text>
<text x="37.4" y="62.3">8</text>
<text x="47.3" y="64.6">AGND</text>
<text x="55.4" y="65">R6</text>
<text x="57.3" y="64.9">10K</text>
<text x="58.3" y="61.7">AGND</text>
<text x="65.5" y="61.7">AGND</text>
<text x="81.7" y="65.9">ADC3_A</text>
<text x="90" y="62.7">R79</text>
<text x="91.8" y="62.6">10K</text>
<text x="116.3" y="63.7">ADC4_A</text>
<text x="197.2" y="60.7">RD1</text>
<text x="213.1" y="64.1">VDD_1_5</text>
<text x="233.8" y="62.7">FB6</text>
<text x="233.8" y="65.2">0R/0805</text>
<text x="240.5" y="60.9">SUB_MCU3V3</text>
<text x="37.4" y="71.6">1</text>
<text x="37.4" y="70.3">2</text>
<text x="37.4" y="68.9">3</text>
<text x="37.4" y="67.6">4</text>
<text x="37.4" y="66.3">5</text>
<text x="49.1" y="70">SUB_5V</text>
<text x="54" y="71">DF2B7AFS</text>
<text x="55.5" y="69.6">D8</text>
<text x="66.4" y="70.2" transform="rotate(-90 66.4 70.2)">10K</text>
<text x="71.1" y="71.3">C4</text>
<text x="89.4" y="70">DF2B7AFS</text>
<text x="90.9" y="68.5">D7</text>
<text x="101" y="67.9" transform="rotate(-90 101 67.9)">10K</text>
<text x="101.1" y="69.8" transform="rotate(-90 101.1 69.8)">R83</text>
<text x="105.6" y="70.1">100pF/0402</text>
<text x="105.7" y="69">C9</text>
<text x="202.5" y="68.6">RD2</text>
<text x="202.5" y="70">10K/0402</text>
<text x="212.4" y="70.7">47UF/c3216</text>
<text x="213.3" y="68.8">C5</text>
<text x="218.4" y="67.9">10uF/0603</text>
<text x="218.5" y="66.6">C51</text>
<text x="226.4" y="71.3">AGND</text>
<text x="227.5" y="66.4">C52</text>
<text x="227.5" y="67.7">10nF/0402</text>
<text x="231.9" y="70.6">R3</text>
<text x="235.9" y="70.6">0R/0402/1%</text>
<text x="66.5" y="72.1" transform="rotate(-90 66.5 72.1)">R7</text>
<text x="71" y="72.4">100pF/0402</text>
<text x="201.5" y="72.9">AGND</text>
<text x="43.3" y="82">C33</text>
<text x="43.3" y="83.2">100PF/0402</text>
<text x="65.4" y="78.9">R42</text>
<text x="65.4" y="80.1">7M5/0402</text>
<text x="66.7" y="83">C56</text>
<text x="87.6" y="83.6">C58</text>
<text x="117" y="82.3">C60</text>
<text x="117" y="83.3">390NF/0402</text>
<text x="135.5" y="83.3">C62</text>
<text x="151.7" y="81.4">7.5M/0402</text>
<text x="151.8" y="80.2">R50</text>
<text x="31.8" y="89.5">DF2B7AFS</text>
<text x="33.3" y="88">D10</text>
<text x="60.5" y="86.4">AD_V1</text>
<text x="65.9" y="88" transform="rotate(-90 65.9 88)">4</text>
<text x="66.7" y="84.4">3.3NF/0402</text>
<text x="67.7" y="89.7">1uF/0402</text>
<text x="67.8" y="88.6">C57</text>
<text x="71" y="86.1">AGND</text>
<text x="76.3" y="89.7">R45</text>
<text x="85.6" y="89.7">R46</text>
<text x="87.7" y="84.7">33nF/0402</text>
<text x="91.3" y="88.8">6</text>
<text x="105.5" y="88.3">R47</text>
<text x="105.5" y="89.5">470K/0402</text>
<text x="114.2" y="89.5">620K/0402</text>
<text x="114.3" y="88.5">R48</text>
<text x="120.3" y="87.5">9</text>
<text x="131.5" y="88.8">8</text>
<text x="135.5" y="84.4">47uF/0402</text>
<text x="140.2" y="88.3">5.1k/0402</text>
<text x="140.4" y="87.2">R49</text>
<text x="147.6" y="88.8">13</text>
<text x="153.7" y="86.1">3.3NF/0402</text>
<text x="154.3" y="84.7">C64</text>
<text x="166" y="88.4">R52</text>
<text x="166" y="89.5">1K/0402</text>
<text x="51.5" y="90.8" transform="rotate(-90 51.5 90.8)">C54</text>
<text x="52.4" y="90.5" transform="rotate(-90 52.4 90.5)">100PF/0402</text>
<text x="56.2" y="91.2" transform="rotate(-90 56.2 91.2)">20M/0402</text>
<text x="56.6" y="93.1" transform="rotate(-90 56.6 93.1)">R43</text>
<text x="60.7" y="91.1">2</text>
<text x="60.7" y="93.7">3</text>
<text x="61.5" y="95.9" transform="rotate(-90 61.5 95.9)">10K/0402</text>
<text x="71.9" y="92.4">1</text>
<text x="76.3" y="90.8">200K/0402</text>
<text x="85.6" y="90.8">220K/0402</text>
<text x="91.3" y="91.5">5</text>
<text x="102.5" y="90.1">7</text>
<text x="114.7" y="95.1">C61</text>
<text x="119.8" y="90.1">10</text>
<text x="135.7" y="93.2">C63</text>
<text x="135.7" y="94.4">47uF/0402</text>
<text x="147.6" y="91.5">12</text>
<text x="159.3" y="90.1">14</text>
<text x="165.4" y="95.1">10nF/0402</text>
<text x="165.5" y="93.7">C66</text>
<text x="182.3" y="90.1">ADC2</text>
<text x="60.4" y="96" transform="rotate(-90 60.4 96)">R44</text>
<text x="65.9" y="97.8" transform="rotate(-90 65.9 97.8)">11</text>
<text x="65.9" y="97.7">AGNDSGM8634XTS14/TR</text>
<text x="68.6" y="96.8">U9-A</text>
<text x="72" y="99.3">VDD_1_5</text>
<text x="72" y="99.3">VDD_1.5</text>
<text x="86.9" y="96.4" transform="rotate(-90 86.9 96.4)">C59</text>
<text x="88.4" y="97.7" transform="rotate(-90 88.4 97.7)">3.3NF/0402</text>
<text x="95.9" y="96.7">U9-B</text>
<text x="95.9" y="97.9">SGM8634XTS14/TR</text>
<text x="114.7" y="96.1">10nF/0402</text>
<text x="123.8" y="97.5">SGM8634XTS14/TR</text>
<text x="123.9" y="96.4">U9-C</text>
<text x="147.6" y="97.5">R51</text>
<text x="147.6" y="98.8">10k/0402</text>
<text x="151.2" y="97.3">SGM8634XTS14/TR</text>
<text x="151.3" y="96">U9-D</text>
<text x="164.1" y="97.9">AGND</text>
<text x="61.4" y="106.8">C55</text>
<text x="61.5" y="105.2">100NF/0402</text>
<text x="61.1" y="110.4">AGND</text>
<text x="281.3" y="112.3">NRF_VDD</text>
<text x="194.2" y="137.2">1）D2+ D2-为串口打印输出</text>
<text x="184.9" y="143.1">新增功能</text>
<text x="194.2" y="140.9">3）P0_29马达输出控制脚，高电平有效</text>
<text x="194.2" y="142.9">4）P0_30蜂鸣器输出控制脚，高电平有效</text>
<text x="194.2" y="139">2）P0.14休眠控制引脚、高电平有效</text>
<text x="194.2" y="146.9">6）NRF52832_ADC3是老版本压阻传感器控制脚，高电平有效修改为低电平有效</text>
<text x="194.2" y="144.9">5）NRF52832_ADC4新增加压阻传感器，低电平有效</text>
<text x="93.9" y="151.5">ARM_RX</text>
<text x="94.2" y="153">ARM_TX</text>
<text x="102.7" y="153.9">S3V3</text>
<text x="137.1" y="155.9">JECK</text>
<text x="194.2" y="152.1">1）当设备出现心率、呼吸、脱离异常时马达和蜂鸣器启动提醒，小频率振动和蜂鸣器提醒。</text>
<text x="194.2" y="154.3">站岗人员提醒、大频率振动和蜂鸣器提醒(在预警设置范围内启动)</text>
<text x="39.6" y="161.8">P1</text>
<text x="83.2" y="161.6">1</text>
<text x="84.7" y="156.6">JECK</text>
<text x="85.6" y="158.4">S1</text>
<text x="91.4" y="161.6">2</text>
<text x="94.2" y="156">C8</text>
<text x="95.9" y="156.2">10uF/0603</text>
<text x="122" y="161.1">SR_K-</text>
<text x="135.5" y="161">1</text>
<text x="138" y="157.7">S2</text>
<text x="143.8" y="161">2</text>
<text x="152.7" y="161.1">SR_K+</text>
<text x="185" y="159.2">功能描述</text>
<text x="194.2" y="159">或者主压阻单启动都正常计算压电传感器心率和呼吸值，只有从压阻单启动时，后台输出一组模拟信号</text>
<text x="194.2" y="161.5">3）电池供电方式设备脱离监护5分钟后进入休眠 单片机P0.07脚为供电方式检测脚</text>
<text x="194.2" y="156.8">2）双压阻传感器使用情况，单片机P0.04脚为主压阻，单片机P0.06脚为从压阻，当双压阻同时启动</text>
<text x="42" y="167.4">5</text>
<text x="42" y="166.1">6</text>
<text x="42" y="164.8">7</text>
<text x="42" y="163.4">8</text>
<text x="60.9" y="164.4">ST_LED+</text>
<text x="61" y="167.1">ST_LED-</text>
<text x="72.4" y="165.8">REST</text>
<text x="83.2" y="163">3</text>
<text x="83.2" y="164.3">5</text>
<text x="83.2" y="165.7">7</text>
<text x="83.2" y="167">9</text>
<text x="91.4" y="163">4</text>
<text x="91.4" y="164.3">6</text>
<text x="91.4" y="165.7">8</text>
<text x="91.4" y="167">10</text>
<text x="102.4" y="166.3" transform="rotate(-90 102.4 166.3)">R601K</text>
<text x="107.2" y="165.1" transform="rotate(-90 107.2 165.1)">R660R</text>
<text x="110.4" y="165.4" transform="rotate(-90 110.4 165.4)">R780R</text>
<text x="121.3" y="167.8">GND_A</text>
<text x="135" y="167.6">11</text>
<text x="135.5" y="162.3">3</text>
<text x="135.5" y="163.6">5</text>
<text x="135.5" y="165">7</text>
<text x="135.5" y="166.3">9</text>
<text x="143.8" y="162.3">4</text>
<text x="143.8" y="163.6">6</text>
<text x="143.8" y="165">8</text>
<text x="143.8" y="166.3">10</text>
<text x="143.8" y="167.6">12</text>
<text x="152.2" y="167.8">GND_A</text>
<text x="194.3" y="164.2">4）压阻/压电传感器任一有值输出监护中</text>
<text x="42" y="172.8">1</text>
<text x="42" y="171.5">2</text>
<text x="42" y="170.1">3</text>
<text x="42" y="168.8">4</text>
<text x="61" y="172.4">SR_K+</text>
<text x="61" y="169.8">SR_K-</text>
<text x="70.4" y="173.1">ST_LED-</text>
<text x="82.7" y="168.3">11</text>
<text x="82.7" y="169.7">13</text>
<text x="82.7" y="171">15</text>
<text x="82.7" y="172.3">17</text>
<text x="82.7" y="173.7">19</text>
<text x="91.4" y="168.3">12</text>
<text x="91.4" y="169.7">14</text>
<text x="91.4" y="171">16</text>
<text x="91.4" y="172.3">18</text>
<text x="91.4" y="173.7">20</text>
<text x="103.4" y="173.3">ST_LED+</text>
<text x="135" y="169">13</text>
<text x="135" y="170.3">15</text>
<text x="135" y="171.6">17</text>
<text x="135" y="173">19</text>
<text x="143.8" y="169">14</text>
<text x="143.8" y="170.3">16</text>
<text x="143.8" y="171.6">18</text>
<text x="143.8" y="173">20</text>
<text x="70.5" y="179.3">VDD3V3</text>
<text x="215.9" y="179.1">COMPANY:</text>
<text x="69.1" y="182.5" transform="rotate(-90 69.1 182.5)">10K</text>
<text x="69.4" y="184.3" transform="rotate(-90 69.4 184.3)">R9</text>
<text x="72" y="183" transform="rotate(-90 72 183)">10K</text>
<text x="215.9" y="185.8">TITLE:</text>
<text x="67.4" y="188.8">C70</text>
<text x="81.5" y="190.5">HEADER2008</text>
<text x="82.7" y="186.4">REST</text>
<text x="133.9" y="189.8">HEADER2008</text>
<text x="182.5" y="190.5">DRAWN:</text>
<text x="202.5" y="190.5">DATED:</text>
<text x="72.7" y="192.4" transform="rotate(-90 72.7 192.4)">100nF/0402</text>
<text x="182.5" y="195.8">CHECKED:</text>
<text x="202.5" y="195.8">DATED:</text>
<text x="221.3" y="196.5">CODE:</text>
<text x="234" y="196.5">SIZE:</text>
<text x="253.4" y="196.5">DRAWING NO:</text>
<text x="276.8" y="196.5">REV:</text>
<text x="182.5" y="201.2">QUALITY CONTROL:</text>
<text x="202.5" y="201.2">DATED:</text>
<text x="182.5" y="206.5">RELEASED:</text>
<text x="202.5" y="206.5">DATED:</text>
<text x="216" y="208.5">SCALE:</text>
<text x="258.8" y="208.5">SHEET:</text>
<text x="262.9" y="208.5">OF</text>
</g>
</svg>
